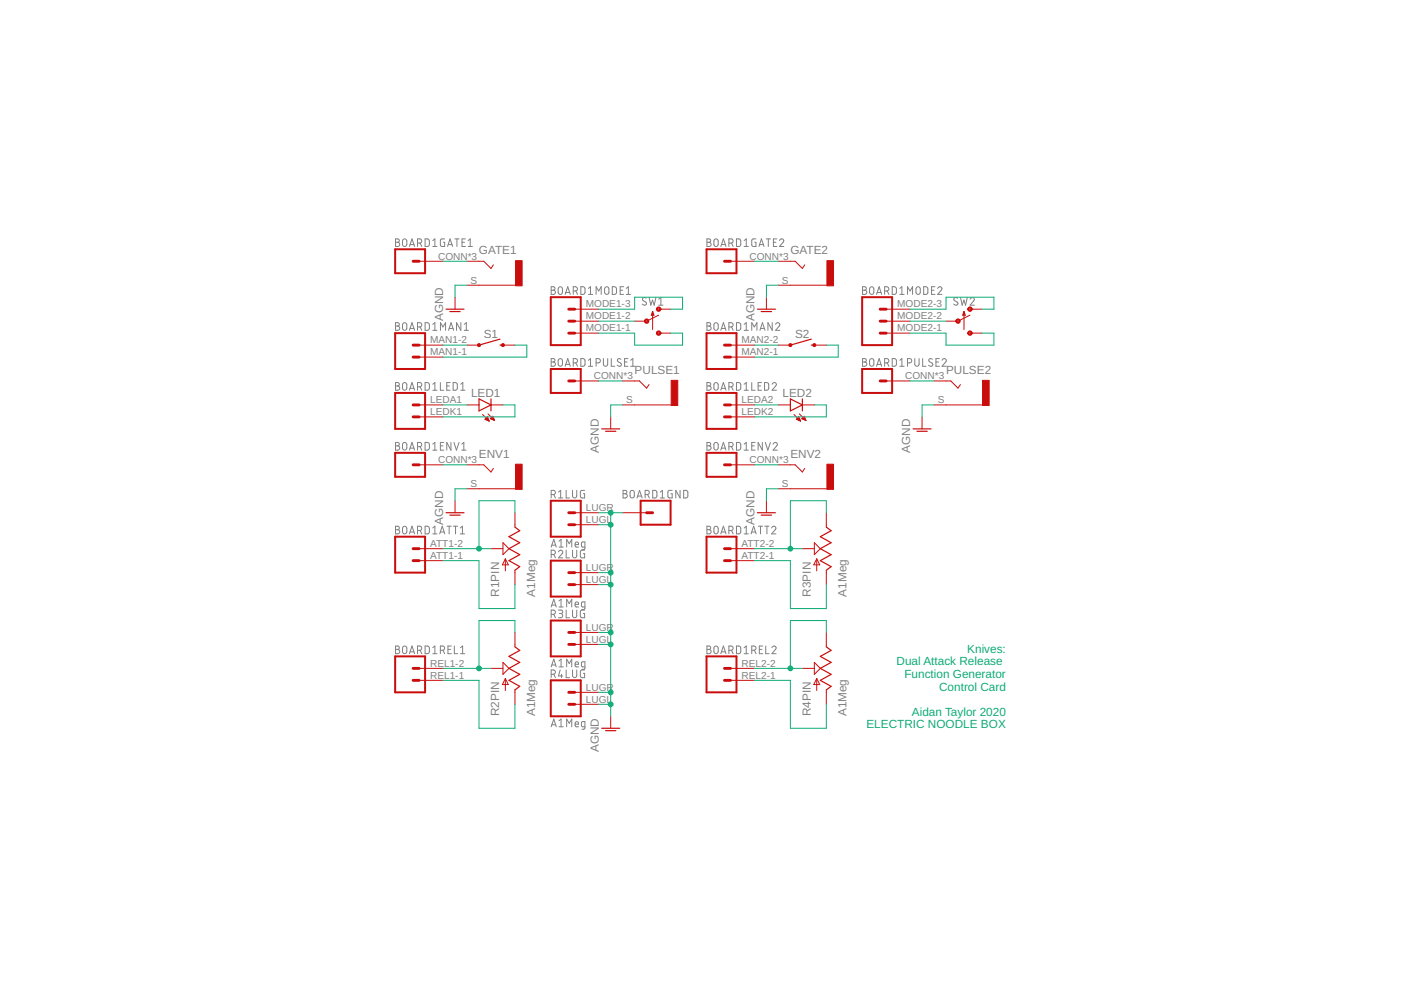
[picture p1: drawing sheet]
<svg xmlns="http://www.w3.org/2000/svg" width="297mm" height="210mm" viewBox="0 0 297 210" stroke-linecap="round" stroke-linejoin="round" font-family="sans-serif">
<g fill="none" stroke="#808080" stroke-width=".21">
<path d="M83.9 50.7h.4a.36 .36 0 0 1 .4 .3 .36 .36 0 0 1-.4 .4 .44 .44 0 0 1 .5 .4 .44 .44 0 0 1-.5 .5h-.4zM83.9 51.4h.4M85.5 50.8l.3-.1 .3 .1 .2 1a.46 .46 0 0 1-.5 .5 .46 .46 0 0 1-.5-.5zM86.8 52.3l.6-1.6 .5 1.6M87 51.9h.8M88.5 51.5h.5a.44 .44 0 0 0 .4-.4 .44 .44 0 0 0-.4-.4h-.5v1.6M89.1 51.5l.3 .8M90.1 50.7h.7l.2 .2v.9l-.2 .4-.7 .1zM91.8 52.3h.8M91.8 51l.4-.3v1.6M94.3 50.7h-.7l-.2 .2v1l.2 .3 .7 .1v-.9h-.3M94.9 52.3l.5-1.6 .6 1.6"/>
<path d="M95 51.9h.8M96.4 50.7h.9M96.9 50.7v1.6M98 51.4h.5M98.7 50.7h-.7v1.6h.7M99.3 52.3h.9M99.3 51l.4-.3v1.6M149.9 50.7h.4a.36 .36 0 0 1 .4 .3 .36 .36 0 0 1-.4 .4 .44 .44 0 0 1 .5 .4 .44 .44 0 0 1-.5 .5h-.4zM149.9 51.4h.4M151.5 50.8l.3-.1 .3 .1 .2 1a.46 .46 0 0 1-.5 .5 .46 .46 0 0 1-.4-.5zM152.8 52.3l.6-1.6 .5 1.6M153 51.9h.8"/>
<path d="M154.5 51.5h.5a.44 .44 0 0 0 .4-.4 .44 .44 0 0 0-.4-.4h-.5v1.6M155.1 51.5l.3 .8M156.1 50.7h.7l.2 .2 .1 .9-.3 .4-.7 .1zM157.8 52.3h.9M157.8 51l.4-.3v1.6M160.3 50.7h-.7l-.2 .2v1l.2 .3 .7 .1v-.9h-.3M160.9 52.3l.5-1.6 .6 1.6M161 51.9h.9M162.5 50.7h.9M162.9 50.7v1.6M164 51.4h.5M164.7 50.7h-.7v1.6h.7"/>
<path d="M165.3 51a.44 .44 0 0 1 .6-.3 .44 .44 0 0 1 .1 .7l-.7 .9h.9M83.9 68.4h.4a.36 .36 0 0 1 .4 .4 .36 .36 0 0 1-.4 .3 .46 .46 0 0 1 .5 .5 .46 .46 0 0 1-.5 .4h-.4zM83.9 69.1h.4M85.5 68.6l.3-.2 .4 .3 .1 .9a.46 .46 0 0 1-.5 .4 .46 .46 0 0 1-.5-.4zM86.8 70l.6-1.6 .5 1.6M87 69.6h.8M88.5 69.3h.5a.46 .46 0 0 0 .4-.4 .46 .46 0 0 0-.4-.5h-.5v1.6M89.1 69.3l.3 .7M90.1 68.4l.7 .1 .2 .2v.9l-.2 .4h-.7zM91.8 68.8l.4-.4v1.6M91.8 70h.8M93.4 70v-1.6l.5 .9 .6-.9v1.6"/>
<path d="M95.1 70l.5-1.6 .6 1.6M95.2 69.6h.9M97.7 68.4v1.6l-.9-1.6v1.6M98.4 70h.9M98.4 68.8l.5-.4v1.6M116.9 60.8h.4a.37 .37 0 0 1 .4 .4 .37 .37 0 0 1-.4 .3 .44 .44 0 0 1 .5 .5 .44 .44 0 0 1-.5 .4h-.4zM116.9 76h.4a.36 .36 0 0 1 .4 .4 .36 .36 0 0 1-.4 .4 .46 .46 0 0 1 .5 .4 .46 .46 0 0 1-.5 .5h-.4zM116.9 61.5h.4M116.9 76.8h.4M118.5 60.9l.3-.1 .3 .1 .2 1.1a.46 .46 0 0 1-.5 .4 .46 .46 0 0 1-.5-.4zM118.5 76.2l.3-.2 .3 .2 .2 1a.46 .46 0 0 1-.5 .5 .46 .46 0 0 1-.5-.5zM119.8 62.4l.6-1.6 .5 1.6"/>
<path d="M119.8 77.7l.6-1.7 .5 1.7M120 62h.8M120 77.3h.8M121.5 61.7h.5a.46 .46 0 0 0 .4-.5 .46 .46 0 0 0-.4-.4h-.5v1.6M121.5 76.9h.5a.46 .46 0 0 0 .4-.4 .46 .46 0 0 0-.4-.5h-.5v1.7M122.1 61.7l.3 .7M122.1 76.9l.3 .8M123.1 60.8h.7l.2 .3v1l-.2 .3h-.7zM123.1 76l.7 .1 .2 .2v1.1l-.2 .2-.7 .1zM124.8 62.4h.9M124.8 61.2l.4-.4v1.6M124.8 76.4l.4-.4v1.7"/>
<path d="M124.8 77.7h.9M126.4 76.9h.5a.46 .46 0 0 0 .4-.4 .46 .46 0 0 0-.4-.5h-.5v1.7M126.4 62.4v-1.6l.5 .9 .6-.9v1.6M127.9 76v1.2a.46 .46 0 0 0 .5 .5 .46 .46 0 0 0 .4-.5v-1.2M128.3 60.9l.4-.1 .3 .1 .1 1.1a.46 .46 0 0 1-.5 .4 .46 .46 0 0 1-.4-.4zM129.6 76v1.7h.7M129.8 60.8h.6l.3 .3v1l-.3 .3h-.6zM131.5 61.5h.5M131.7 76.2l-.6-.1-.2 .3 .1 .2 .6 .4a.38 .38 0 0 1 .1 .5 .38 .38 0 0 1-.5 .1l-.3-.2M132.2 60.8h-.7v1.6h.7M132.4 76.8h.6M132.8 62.4h.9"/>
<path d="M132.8 61.2l.4-.4v1.6M133.1 76h-.7v1.7h.7M133.7 77.7h.9M133.7 76.4l.5-.4v1.7M137 63.2l-.2-.1a.38 .38 0 0 0-.5 .1 .38 .38 0 0 0 .1 .6l.5 .2a.4 .4 0 0 1 .1 .7 .4 .4 0 0 1-.7-.1l-.1-.1M137.6 63.1l.4 1.6 .3-1.1 .4 1.1 .4-1.6M139.7 63.4l.4-.3v1.6M139.7 64.7h.9M149.9 68.4h.4a.36 .36 0 0 1 .4 .4 .36 .36 0 0 1-.4 .3 .46 .46 0 0 1 .5 .5 .46 .46 0 0 1-.5 .4h-.4zM149.9 69.1h.4M151.5 68.6l.3-.2 .4 .3 .1 .9a.46 .46 0 0 1-.5 .4 .46 .46 0 0 1-.4-.4zM152.8 70l.6-1.6 .5 1.6"/>
<path d="M153 69.6h.8M154.5 69.3h.5a.46 .46 0 0 0 .4-.4 .46 .46 0 0 0-.4-.5h-.5v1.6M155.1 69.3l.3 .7M156.1 68.4l.7 .1 .2 .2 .1 .9-.3 .4h-.7zM157.8 70h.9M157.8 68.8l.4-.4v1.6M159.4 70v-1.6l.5 .9 .6-.9v1.6M161.1 70l.5-1.6 .6 1.6M161.2 69.6h.9M163.7 68.4v1.6l-.9-1.6v1.6M164.4 68.8a.44 .44 0 0 1 .7-.4 .44 .44 0 0 1 .1 .7l-.8 .9h.9M182.9 60.8h.4a.37 .37 0 0 1 .4 .4 .37 .37 0 0 1-.4 .3 .44 .44 0 0 1 .5 .5 .44 .44 0 0 1-.5 .4h-.4z"/>
<path d="M182.9 76h.4a.36 .36 0 0 1 .4 .4 .36 .36 0 0 1-.4 .4 .46 .46 0 0 1 .5 .4 .46 .46 0 0 1-.5 .5h-.4zM182.9 61.5h.4M182.9 76.8h.4M184.5 60.9l.3-.1 .3 .1 .2 1.1a.46 .46 0 0 1-.5 .4 .46 .46 0 0 1-.4-.4zM184.5 76.2l.3-.2 .3 .2 .2 1a.46 .46 0 0 1-.5 .5 .46 .46 0 0 1-.4-.5zM185.8 62.4l.6-1.6 .5 1.6M185.8 77.7l.6-1.7 .5 1.7M186 62h.8M186 77.3h.8M187.6 61.7h.4a.46 .46 0 0 0 .5-.5 .46 .46 0 0 0-.5-.4h-.4v1.6M187.6 76.9h.4a.46 .46 0 0 0 .5-.4 .46 .46 0 0 0-.5-.5h-.4v1.7M188.1 61.7l.4 .7"/>
<path d="M188.1 76.9l.4 .8M189.2 60.8h.6l.2 .3v1l-.2 .3h-.6zM189.2 76l.6 .1 .2 .2v1.1l-.2 .2-.6 .1zM190.8 62.4h.9M190.8 77.7h.9M190.8 61.2l.4-.4v1.6M190.8 76.4l.4-.4v1.7M192.4 76.9h.5a.46 .46 0 0 0 .4-.4 .46 .46 0 0 0-.4-.5h-.5v1.7M192.4 62.4v-1.6l.6 .9 .5-.9v1.6M194 76v1.2a.46 .46 0 0 0 .4 .5 .46 .46 0 0 0 .5-.5v-1.2M194.4 60.9l.3-.1 .3 .1 .1 1.1a.46 .46 0 0 1-.4 .4 .46 .46 0 0 1-.5-.4zM195.6 76v1.7h.7"/>
<path d="M195.8 60.8h.6l.3 .3v1l-.3 .3h-.6zM197.5 61.5h.5M197.7 76.2l-.6-.1-.2 .3 .1 .2 .6 .4a.38 .38 0 0 1 .1 .5 .38 .38 0 0 1-.5 .1l-.3-.2M198.2 60.8h-.7v1.6h.7M198.4 76.8h.6M198.8 61.2a.45 .45 0 0 1 .6-.4 .45 .45 0 0 1 .2 .7l-.8 .9h.9M199.2 76h-.8v1.7h.8M199.7 76.4a.45 .45 0 0 1 .7-.3 .45 .45 0 0 1 .1 .7l-.8 .9h.9M203 63.2l-.2-.1a.38 .38 0 0 0-.5 .1 .38 .38 0 0 0 .1 .6l.5 .2a.4 .4 0 0 1 .1 .7 .4 .4 0 0 1-.6-.1l-.2-.1M203.6 63.1l.4 1.6 .4-1.1 .3 1.1 .4-1.6M205.7 63.4a.44 .44 0 0 1 .6-.3 .44 .44 0 0 1 .1 .7l-.7 .9h.9M83.9 81.1h.4a.36 .36 0 0 1 .4 .4 .36 .36 0 0 1-.4 .3 .46 .46 0 0 1 .5 .5 .46 .46 0 0 1-.5 .4h-.4z"/>
<path d="M83.9 93.8h.4a.36 .36 0 0 1 .4 .4 .36 .36 0 0 1-.4 .3 .46 .46 0 0 1 .5 .5 .46 .46 0 0 1-.5 .4h-.4zM83.9 81.8h.4M83.9 94.5h.4M85.5 81.2l.3-.1 .3 .1 .2 1.1a.46 .46 0 0 1-.5 .4 .46 .46 0 0 1-.5-.4zM85.5 93.9l.3-.1 .3 .1 .2 1.1a.46 .46 0 0 1-.5 .4 .46 .46 0 0 1-.5-.4zM86.8 82.7l.6-1.6 .5 1.6M86.8 95.4l.6-1.6 .5 1.6M87 82.3h.8M87 95h.8M88.5 82h.5a.46 .46 0 0 0 .4-.4 .46 .46 0 0 0-.4-.5h-.5v1.6M88.5 94.7h.5a.44 .44 0 0 0 .4-.4 .44 .44 0 0 0-.4-.5h-.5v1.6M89.1 82l.3 .7"/>
<path d="M89.1 94.7l.3 .7M90.1 81.1l.7 .1 .2 .2v.9l-.2 .4h-.7zM90.1 93.8h.7l.2 .3v.9l-.2 .4h-.7zM91.8 81.5l.4-.4v1.6M91.8 94.2l.4-.4v1.6M91.8 82.7h.8M91.8 95.4h.8M93.4 81.1v1.6h.7M93.4 94.5h.5M94.1 93.8h-.7v1.6h.7M94.7 81.8h.6M95.4 81.1h-.7v1.6h.7"/>
<path d="M95.6 93.8v1.6l-.9-1.6v1.6M96.1 81.1l.6 .1 .2 .2v1.1l-.2 .2h-.6zM96.2 93.8l.6 1.6 .5-1.6M97.7 82.7h.9M97.7 81.5l.4-.4v1.6M97.9 95.4h.9M97.9 94.2l.4-.4v1.6M149.9 93.8h.4a.36 .36 0 0 1 .4 .4 .36 .36 0 0 1-.4 .3 .46 .46 0 0 1 .5 .5 .46 .46 0 0 1-.5 .4h-.4zM149.9 81.1h.4a.36 .36 0 0 1 .4 .4 .36 .36 0 0 1-.4 .3 .46 .46 0 0 1 .5 .5 .46 .46 0 0 1-.5 .4h-.4zM149.9 81.8h.4M149.9 94.5h.4M151.5 93.9l.3-.1 .3 .1 .2 1.1a.46 .46 0 0 1-.5 .4 .46 .46 0 0 1-.4-.4z"/>
<path d="M151.5 81.2l.3-.1 .3 .1 .2 1.1a.46 .46 0 0 1-.5 .4 .46 .46 0 0 1-.4-.4zM152.8 95.4l.6-1.6 .5 1.6M152.8 82.7l.6-1.6 .5 1.6M153 82.3h.8M153 95h.8M154.5 94.7h.5a.44 .44 0 0 0 .4-.4 .44 .44 0 0 0-.4-.5h-.5v1.6M154.5 82h.5a.46 .46 0 0 0 .4-.4 .46 .46 0 0 0-.4-.5h-.5v1.6M155.1 94.7l.3 .7M155.1 82l.3 .7M156.1 93.8h.7l.2 .3 .1 .9-.3 .4h-.7zM156.1 81.1l.7 .1 .2 .2 .1 .9-.3 .4h-.7zM157.8 82.7h.9"/>
<path d="M157.8 95.4h.9M157.8 81.5l.4-.4v1.6M157.8 94.2l.4-.4v1.6M159.4 81.1v1.6h.7M159.4 94.5h.5M160.1 93.8h-.7v1.6h.7M160.7 81.8h.6M161.5 81.1h-.8v1.6h.8M161.6 93.8v1.6l-.9-1.6v1.6M162.1 81.1l.6 .1 .3 .2v1.1l-.3 .2h-.6zM162.3 93.8l.5 1.6 .5-1.6M163.7 81.5a.44 .44 0 0 1 .6-.4 .44 .44 0 0 1 .2 .7l-.8 .9h.9"/>
<path d="M163.9 94.2a.44 .44 0 0 1 .6-.4 .44 .44 0 0 1 .2 .7l-.8 .9h.9M83.9 111.6h.4a.37 .37 0 0 1 .4 .3 .37 .37 0 0 1-.4 .4 .44 .44 0 0 1 .5 .5 .44 .44 0 0 1-.5 .4h-.4zM83.9 112.3h.4M85.5 111.7l.3-.1 .3 .1 .2 1.1a.46 .46 0 0 1-.5 .4 .46 .46 0 0 1-.5-.4zM86.8 113.2l.6-1.6 .5 1.6M87 112.8h.8M88.5 112.5h.5a.46 .46 0 0 0 .4-.5 .46 .46 0 0 0-.4-.4h-.5v1.6M89.1 112.5l.3 .7M90.1 111.6h.7l.2 .3v.9l-.2 .4h-.7zM91.8 112l.4-.4v1.6M91.8 113.2h.8M93.2 113.2l.6-1.6 .5 1.6"/>
<path d="M93.4 112.8h.8M94.8 111.6h.9M95.2 111.6v1.6M96.1 111.6h.9M96.6 111.6v1.6M97.6 113.2h.9M97.6 112l.4-.4v1.6M116.9 104.9h.4a.44 .44 0 0 0 .5-.5 .44 .44 0 0 0-.5-.4h-.4v1.6M116.9 117.6h.4a.46 .46 0 0 0 .5-.5 .46 .46 0 0 0-.5-.5h-.4v1.7M116.9 116l.5-1.6 .5 1.6M117 115.6h.8M117.4 104.9l.4 .7"/>
<path d="M117.4 117.6l.4 .7M118.4 117a.45 .45 0 0 1 .6-.3 .45 .45 0 0 1 .2 .7l-.8 .9h.9M118.4 104.3l.5-.3v1.6M118.4 105.6h.9M118.5 114.7l.5-.3v1.6M118.5 116h.9M120 104v1.6h.8M120 116.6v1.7h.8M120.1 116v-1.6l.6 .9 .5-.9v1.6M121.4 104v1.1a.44 .44 0 0 0 .4 .5 .44 .44 0 0 0 .5-.5v-1.1M121.4 116.6v1.2a.44 .44 0 0 0 .4 .5 .44 .44 0 0 0 .5-.5v-1.2M121.9 115.5h.8a.38 .38 0 0 0-.3-.6 .38 .38 0 0 0-.5 .4l.1 .6 .7 .1"/>
<path d="M124 104h-.7l-.2 .2-.1 1 .3 .4h.7v-.9h-.3M124 116.6h-.6l-.3 .3-.1 1 .3 .4h.7v-.9h-.3M124 116h-.6l-.1-.2v-.6l.1-.3h.6v1.4l-.1 .2h-.5M132.1 104h.4a.36 .36 0 0 1 .4 .3 .36 .36 0 0 1-.4 .4 .44 .44 0 0 1 .5 .4 .44 .44 0 0 1-.5 .5h-.4zM132.1 104.7h.4M133.7 104.1l.3-.1 .4 .1 .1 1a.46 .46 0 0 1-.5 .5 .46 .46 0 0 1-.4-.5zM135.1 105.6l.5-1.6 .5 1.6M135.2 105.2h.8M136.8 104.9h.4a.44 .44 0 0 0 .5-.5 .44 .44 0 0 0-.5-.4h-.4v1.6M137.3 104.9l.4 .7M138.4 104h.6l.3 .2v1.1l-.3 .3h-.6zM140 105.6h.9"/>
<path d="M140 104.3l.4-.3v1.6M142.5 104h-.7l-.2 .2v1.2l.2 .2h.7v-.9h-.3M144.2 104v1.6l-.9-1.6v1.6M144.9 104h.7l.2 .2v1.1l-.2 .3h-.7zM149.9 111.6h.4a.37 .37 0 0 1 .4 .3 .37 .37 0 0 1-.4 .4 .44 .44 0 0 1 .5 .5 .44 .44 0 0 1-.5 .4h-.4zM149.9 112.3h.4M151.5 111.7l.3-.1 .3 .1 .2 1.1a.46 .46 0 0 1-.5 .4 .46 .46 0 0 1-.4-.4zM152.8 113.2l.6-1.6 .5 1.6M153 112.8h.8M154.5 112.5h.5a.46 .46 0 0 0 .4-.5 .46 .46 0 0 0-.4-.4h-.5v1.6M155.1 112.5l.3 .7M156.1 111.6h.7l.2 .3 .1 .9-.3 .4h-.7z"/>
<path d="M157.8 113.2h.9M157.8 112l.4-.4v1.6M159.2 113.2l.6-1.6 .5 1.6M159.4 112.8h.8M160.8 111.6h.9M161.2 111.6v1.6M162.1 111.6h.9M162.6 111.6v1.6M163.6 112a.44 .44 0 0 1 .6-.4 .44 .44 0 0 1 .2 .7l-.8 .9h.9M83.9 137h.4a.36 .36 0 0 1 .4 .3 .36 .36 0 0 1-.4 .4 .46 .46 0 0 1 .5 .4 .46 .46 0 0 1-.5 .5h-.4zM83.9 137.7h.4M85.5 137.1l.3-.1 .3 .1 .2 1a.46 .46 0 0 1-.5 .5 .46 .46 0 0 1-.5-.5z"/>
<path d="M86.8 138.6l.6-1.6 .5 1.6M87 138.2h.8M88.5 137.9h.5a.46 .46 0 0 0 .4-.5 .46 .46 0 0 0-.4-.4h-.5v1.6M89.1 137.9l.3 .7M90.1 137h.7l.2 .2v.9l-.2 .5h-.7zM91.8 137.3l.4-.3v1.6M91.8 138.6h.8M93.4 137.9h.4a.46 .46 0 0 0 .5-.5 .46 .46 0 0 0-.5-.4h-.4v1.6M93.9 137.9l.4 .7M95 137.7h.5M95.7 137h-.7v1.6h.7M96.3 137v1.6h.7"/>
<path d="M97.6 137.3l.5-.3v1.6M97.6 138.6h.9M116.9 130.3h.4a.46 .46 0 0 0 .5-.5 .46 .46 0 0 0-.5-.5h-.4v1.7M116.9 128.7l.5-1.6 .5 1.6M117 128.3h.8M117.4 130.3l.4 .7M118.4 129.3h.6a.36 .36 0 0 1 .3 .4 .36 .36 0 0 1-.3 .4h-.4M118.5 127.4l.5-.3v1.6M118.5 128.7h.9M118.9 130.1a.46 .46 0 0 1 .4 .4 .46 .46 0 0 1-.4 .5h-.5M120 129.3v1.7h.8M120.1 128.7v-1.6l.6 .9 .5-.9v1.6"/>
<path d="M121.4 129.3v1.2a.44 .44 0 0 0 .4 .5 .44 .44 0 0 0 .5-.5v-1.2M121.9 128.1h.8a.38 .38 0 0 0-.3-.5 .38 .38 0 0 0-.5 .4l.1 .6 .7 .1M124 129.3l-.7 .1-.2 .2-.1 1 .3 .4h.7v-.9h-.3M124 128.7h-.6l-.1-.2v-.6l.1-.3h.6v1.4l-.1 .2h-.5M149.9 137h.4a.36 .36 0 0 1 .4 .3 .36 .36 0 0 1-.4 .4 .46 .46 0 0 1 .5 .4 .46 .46 0 0 1-.5 .5h-.4zM149.9 137.7h.4M151.5 137.1l.3-.1 .3 .1 .2 1a.46 .46 0 0 1-.5 .5 .46 .46 0 0 1-.4-.5zM152.8 138.6l.6-1.6 .5 1.6M153 138.2h.8M154.5 137.9h.5a.46 .46 0 0 0 .4-.5 .46 .46 0 0 0-.4-.4h-.5v1.6M155.1 137.9l.3 .7M156.1 137h.7l.2 .2 .1 .9-.3 .5h-.7z"/>
<path d="M157.8 138.6h.9M157.8 137.3l.4-.3v1.6M159.4 137.9h.5a.46 .46 0 0 0 .4-.5 .46 .46 0 0 0-.4-.4h-.5v1.6M159.9 137.9l.4 .7M161 137.7h.5M161.7 137h-.7v1.6h.7M162.3 137v1.6h.8M163.7 137.3a.44 .44 0 0 1 .6-.3 .44 .44 0 0 1 .1 .7l-.7 .9h.8M116.9 143h.4a.46 .46 0 0 0 .5-.5 .46 .46 0 0 0-.5-.5h-.4v1.7M116.9 141.4l.5-1.6 .5 1.6M116.9 154.1l.5-1.6 .5 1.6M117 141h.8"/>
<path d="M117 153.7h.8M117.4 143l.4 .7M118.5 140.1l.5-.3v1.6M118.5 152.8l.5-.3v1.6M118.5 141.4h.9M118.5 154.1h.9M118.8 142l-.4 1.3h.9M119 143v.7M120 142v1.7h.8M120.1 141.4v-1.6l.6 .9 .5-.9v1.6M120.1 154.1v-1.6l.6 .9 .5-.9v1.6M121.4 142v1.2a.44 .44 0 0 0 .4 .5 .44 .44 0 0 0 .5-.5v-1.2"/>
<path d="M121.9 140.8h.8a.38 .38 0 0 0-.3-.5 .38 .38 0 0 0-.5 .4l.1 .6 .7 .1M121.9 153.5h.8a.38 .38 0 0 0-.3-.5 .38 .38 0 0 0-.5 .4l.1 .6 .7 .1M124 142l-.7 .1-.2 .2v1.3l.9 .1v-.9h-.3M124 141.4h-.6l-.1-.2 .1-.8 .6-.1v1.5l-.6 .1M124 154.1h-.6l-.1-.2v-.6l.1-.3h.6v1.3l-.1 .3h-.5"/>
</g>
<g fill="none" stroke="#c90d0c" stroke-width=".42">
<path d="M83.8 52.9h6.3v5h-6.3zM149.8 52.9h6.3v5h-6.3zM83.8 70.6h6.3v7.6h-6.3zM116.8 78.2h6.3v5.1h-6.3zM116.8 63h6.3v10.2h-6.3zM149.8 70.6h6.3v7.6h-6.3zM182.8 78.2h6.3v5.1h-6.3zM182.8 63h6.3v10.2h-6.3zM83.8 83.3h6.3v7.6h-6.3zM83.8 96h6.3v5.1h-6.3zM149.8 83.3h6.3v7.6h-6.3zM149.8 96h6.3v5.1h-6.3z"/>
<path d="M83.8 113.8h6.3v7.6h-6.3zM116.8 106.2h6.3v7.6h-6.3zM116.8 118.9h6.3v7.6h-6.3zM135.8 106.2h6.4v5.1h-6.4zM149.8 113.8h6.3v7.6h-6.3zM83.8 139.2h6.3v7.6h-6.3zM116.8 131.6h6.3v7.6h-6.3zM149.8 139.2h6.3v7.6h-6.3zM116.8 144.3h6.3v7.6h-6.3z"/>
</g>
<g fill="none" stroke="#c90d0c" stroke-width=".61">
<path d="M87.6 55.4h1.3M153.6 55.4h1.3M87.6 73.2h1.3M87.6 75.7h1.3M120.6 65.6h1.3M120.6 68.1h1.3M120.6 70.6h1.3M153.6 73.2h1.3M153.6 75.7h1.3M186.6 65.6h1.3M186.6 68.1h1.3M186.6 70.6h1.3"/>
<path d="M87.6 85.9h1.3M87.6 88.4h1.3M87.6 98.6h1.3M120.6 80.8h1.3M153.6 85.9h1.3M153.6 88.4h1.3M153.6 98.6h1.3M186.6 80.8h1.3M87.6 116.3h1.3M87.6 118.9h1.3M120.6 108.7h1.3M120.6 111.3h1.3"/>
<path d="M137.1 108.7h1.3M153.6 116.3h1.3M153.6 118.9h1.3M120.6 121.4h1.3M120.6 124h1.3M120.6 134.1h1.3M120.6 136.6h1.3M87.6 141.7h1.3M87.6 144.3h1.3M120.6 146.8h1.3M120.6 149.3h1.3M153.6 141.7h1.3"/>
<path d="M153.6 144.3h1.3"/>
</g>
<g fill="none" stroke="#c90d0c" stroke-width=".21">
<path d="M88.9 55.4h5M99 55.4h3.6l1.5 1.5 .5-.7M154.9 55.4h5.1M165 55.4h3.6l1.5 1.5 .5-.7M88.9 75.7h5M88.9 73.2h5M96.5 63v2.6M99 73.2h2.6M99 60.5h10.3M106.6 73.2h2.6M121.9 70.6h5M121.9 68.1h5"/>
<path d="M121.9 65.6h5M138.4 66.1v3.8M139.6 70.6h2.6M139.6 66.8l-2.5 1.3h-2.5M139.6 65.6h2.6M154.9 75.7h5.1M154.9 73.2h5.1M162.5 63v2.6M165 73.2h2.6M165 60.5h10.3M172.7 73.2h2.5M187.9 70.6h5.1"/>
<path d="M187.9 68.1h5.1M187.9 65.6h5.1M204.4 66.1v3.8M205.7 70.6h2.5M205.7 66.8l-2.6 1.3h-2.5M205.7 65.6h2.5M88.9 88.4h5M88.9 85.9h5M88.9 98.6h5M99 85.9h2.6M99 98.6h3.6l1.5 1.5 .5-.8M102.3 87.9l1.4 1.4"/>
<path d="M102.8 88.9l.5-.5 .4 .9zM102.9 88.8h.6M102.9 88.9h.7M103 88.7h.5M103.1 88.6h.3M103.2 89.1h.4M103.3 88.5h.1M103.5 87.8l1.4 1.4M103.5 89.2h.2M104 88.8l.5-.5 .4 .9zM104 88.7h.6M104.1 88.8h.6"/>
<path d="M104.1 85.9h2.5M104.2 88.6h.4M104.3 88.5h.3M104.4 88.9h.4M104.4 88.3h.1M104.6 89.1h.2M121.9 80.8h5M129.5 88.4v2.5M132 85.9h10.3M132 80.8h3.6l1.5 1.5 .5-.8M154.9 88.4h5.1M154.9 85.9h5.1"/>
<path d="M154.9 98.6h5.1M165 85.9h2.6M165 98.6h3.6l1.5 1.5 .5-.8M168.3 87.9l1.4 1.4M168.8 88.9l.6-.5 .3 .9zM168.9 88.8h.6M169 88.9h.6M169 88.7h.5M169.2 88.6h.2M169.2 89.1h.4M169.3 88.5h.1M169.5 87.8l1.4 1.4"/>
<path d="M169.5 89.2h.2M170 88.8l.5-.5 .4 .9zM170.1 88.7h.6M170.1 88.8h.6M170.1 85.9h2.6M170.2 88.6h.4M170.3 88.5h.3M170.4 88.9h.4M170.4 88.3h.1M170.7 89.1h.1M187.9 80.8h5.1M195.5 88.4v2.5"/>
<path d="M198 85.9h10.3M198 80.8h3.6l1.5 1.5 .5-.8M88.9 118.9h5M88.9 116.3h5M96.5 106.2v2.5M99 103.6h10.3M104.1 116.3h2.5M106.6 115.1l1.3 1.2-1.3 1.3zM107.1 118.5v2.5M107.1 118.5l.7 1.3h-1.3zM109.2 108.7v3.1M121.9 111.3h5"/>
<path d="M121.9 108.7h5M132 108.7h5.1M154.9 118.9h5.1M154.9 116.3h5.1M162.5 106.2v2.5M165 103.6h10.3M170.1 116.3h2.6M172.7 115.1l1.2 1.2-1.2 1.3zM173.2 118.5l.6 1.3h-1.3zM173.2 118.5v2.5M175.2 108.7v3.1M109.2 120.9v3.1"/>
<path d="M109.2 134.1v3M121.9 124h5M121.9 121.4h5M121.9 136.6h5M121.9 134.1h5M175.2 120.9v3.1M175.2 134.1v3M88.9 144.3h5M88.9 141.7h5M104.1 141.7h2.5M106.6 140.4l1.3 1.3-1.3 1.3zM107.1 143.9v2.5"/>
<path d="M107.1 143.9l.7 1.2h-1.3zM109.2 146.3v3M121.9 149.3h5M121.9 146.8h5M129.5 151.9v2.5M154.9 144.3h5.1M154.9 141.7h5.1M170.1 141.7h2.6M172.7 140.4l1.2 1.3-1.2 1.3zM173.2 143.9l.6 1.2h-1.3zM173.2 143.9v2.5M175.2 146.3v3"/>
</g>
<g fill="none" stroke="#c90d0c" stroke-width=".25">
<path d="M94.6 65.6h3.8M95.4 66.1h2.2M106 73.2h.6M106 71.9l-4.4 1.3M138.4 66.1l.2 .7h-.5zM160.6 65.6h3.8M161.4 66.1h2.2M172 73.2h.7M172 71.9l-4.4 1.3M204.4 66.1l.2 .7h-.5zM101.6 84.6l2.5 1.3-2.5 1.2zM104.1 84.6v2.5"/>
<path d="M127.6 90.9h3.8M128.4 91.4h2.2M167.6 84.6l2.5 1.3-2.5 1.2zM170.1 84.6v2.5M193.6 90.9h3.8M194.4 91.4h2.2M94.6 108.7h3.8M95.4 109.2h2.2M109.2 111.8l1 .7-2.3 1.3 2.3 1.3-2.3 1.2 2.3 1.3-2.3 1.3 2.3 1.2-1 .8M160.6 108.7h3.8M161.4 109.2h2.2M175.2 111.8l1 .7-2.3 1.3 2.3 1.3-2.3 1.2 2.3 1.3-2.3 1.3 2.3 1.2-1 .8"/>
<path d="M109.2 137.1l1 .8-2.3 1.3 2.3 1.2-2.3 1.3 2.3 1.3-2.3 1.3 2.3 1.2-1 .8M175.2 137.1l1 .8-2.3 1.3 2.3 1.2-2.3 1.3 2.3 1.3-2.3 1.3 2.3 1.2-1 .8M127.6 154.4h3.8M128.4 154.9h2.2"/>
</g>
<g fill="#c90d0c" stroke="#c90d0c" stroke-width=".21">
<path d="M139.3 65.2a.47 .47 0 0 1 .8 .1 .47 .47 0 0 1-.4 .7 .47 .47 0 0 1-.5-.4h.2a.26 .26 0 0 1 .3-.3 .26 .26 0 0 1 .1 .4 .26 .26 0 0 1-.4 0l-.2-.1z" fill-rule="evenodd"/>
<path d="M139.3 70.3a.47 .47 0 0 1 .8 .1 .47 .47 0 0 1-.4 .7 .47 .47 0 0 1-.5-.5h.2a.26 .26 0 0 1 .3-.2 .26 .26 0 0 1 .1 .4 .26 .26 0 0 1-.4-.1l-.2-.1z" fill-rule="evenodd"/>
<path d="M136.7 67.9a.47 .47 0 0 1 .7-.1 .47 .47 0 0 1-.1 .7 .47 .47 0 0 1-.7-.4h.2a.26 .26 0 0 1 .4-.2 .26 .26 0 0 1 .1 .4 .26 .26 0 0 1-.4-.1l-.3-.1z" fill-rule="evenodd"/>
<path d="M205.4 65.2a.47 .47 0 0 1 .7 .1 .47 .47 0 0 1-.3 .7 .47 .47 0 0 1-.6-.4h.2a.26 .26 0 0 1 .4-.3 .26 .26 0 0 1 0 .4 .26 .26 0 0 1-.4 0l-.2-.1z" fill-rule="evenodd"/>
<path d="M205.4 70.3a.47 .47 0 0 1 .7 .1 .47 .47 0 0 1-.3 .7 .47 .47 0 0 1-.6-.5h.2a.26 .26 0 0 1 .4-.2 .26 .26 0 0 1 0 .4 .26 .26 0 0 1-.4-.1l-.2-.1z" fill-rule="evenodd"/>
<path d="M202.7 67.9a.47 .47 0 0 1 .7-.1 .47 .47 0 0 1-.1 .7 .47 .47 0 0 1-.7-.4h.3a.26 .26 0 0 1 .3-.2 .26 .26 0 0 1 .1 .4 .26 .26 0 0 1-.4-.1l-.3-.1z" fill-rule="evenodd"/>
<circle cx="101.6" cy="73.2" r=".33"/>
<circle cx="106.6" cy="73.2" r=".33"/>
<circle cx="167.6" cy="73.2" r=".33"/>
<circle cx="172.7" cy="73.2" r=".33"/>
</g>
<g fill="#c90d0c" stroke="#c90d0c" stroke-width=".21">
<path d="M109.3 55.3h1.4v5.3h-1.4z"/>
<path d="M109.3 98.4h1.4v5.4h-1.4z"/>
<path d="M142.3 80.6h1.4v5.4h-1.4z"/>
<path d="M175.3 55.3h1.4v5.3h-1.4z"/>
<path d="M175.3 98.4h1.4v5.4h-1.4z"/>
<path d="M208.3 80.6h1.4v5.4h-1.4z"/>
</g>
<g fill="none" stroke="#0dab76" stroke-width=".21">
<path d="M93.9 55.4h5.1M160 55.4h5M93.9 73.2h5.1M99 60.5h-2.5v2.5M109.2 73.2h2.5v2.5h-17.8M126.9 70.6h7.7v2.6h10.1v-2.6h-2.5M126.9 65.6h7.7v-2.6h10.1v2.6h-2.5M126.9 68.1h7.7M160 73.2h5M165 60.5h-2.5v2.5M175.2 73.2h2.5v2.5h-17.7M193 70.6h7.6v2.6h10.1v-2.6h-2.5"/>
<path d="M193 68.1h7.6M193 65.6h7.6v-2.6h10.1v2.6h-2.5M93.9 85.9h5.1M93.9 98.6h5.1M106.6 85.9h2.6v2.5h-15.3M126.9 80.8h5.1M132 85.9h-2.5v2.5M160 85.9h5M160 98.6h5M172.7 85.9h2.5v2.5h-15.2M193 80.8h5M198 85.9h-2.5v2.5"/>
<path d="M93.9 118.9h7.7v10.1h7.6v-5M93.9 116.3h10.2M99 103.6h-2.5v2.6M109.2 108.7v-2.5h-7.6v10.1M126.9 108.7h5.1M126.9 111.3h2.6M129.5 108.7v43.2M160 116.3h10.1M160 118.9h7.6v10.1h7.6v-5M165 103.6h-2.5v2.6M175.2 108.7v-2.5h-7.6v10.1M109.2 134.1v-2.5h-7.6v10.1"/>
<path d="M126.9 136.6h2.6M126.9 134.1h2.6M126.9 124h2.6M126.9 121.4h2.6M175.2 134.1v-2.5h-7.6v10.1M93.9 144.3h7.7v10.1h7.6v-5.1M93.9 141.7h10.2M126.9 149.3h2.6M126.9 146.8h2.6M160 141.7h10.1M160 144.3h7.6v10.1h7.6v-5.1"/>
</g>
<g fill="#0dab76" stroke="#0dab76" stroke-width=".21">
<circle cx="101.6" cy="116.3" r=".51"/>
<circle cx="101.6" cy="141.7" r=".51"/>
<circle cx="167.6" cy="116.3" r=".51"/>
<circle cx="167.6" cy="141.7" r=".51"/>
<circle cx="129.5" cy="146.8" r=".51"/>
<circle cx="129.5" cy="136.6" r=".51"/>
<circle cx="129.5" cy="134.1" r=".51"/>
<circle cx="129.5" cy="124" r=".51"/>
<circle cx="129.5" cy="121.4" r=".51"/>
<circle cx="129.5" cy="111.3" r=".51"/>
<circle cx="129.5" cy="108.7" r=".51"/>
<circle cx="129.5" cy="149.3" r=".51"/>
</g>
<g font-size="2.5" fill="#808080">
<text x="101.6" y="53.9">GATE1</text>
<text x="167.6" y="53.9">GATE2</text>
<text x="93.9" y="68.1" transform="rotate(-90 93.9 68.1)">AGND</text>
<text x="102.6" y="71.6">S1</text>
<text x="160" y="68.1" transform="rotate(-90 160 68.1)">AGND</text>
<text x="168.6" y="71.6">S2</text>
<text x="134.6" y="79.3">PULSE1</text>
<text x="200.6" y="79.3">PULSE2</text>
<text x="99.9" y="84.1">LED1</text>
<text x="165.9" y="84.1">LED2</text>
<text x="101.6" y="97">ENV1</text>
<text x="126.9" y="96" transform="rotate(-90 126.9 96)">AGND</text>
<text x="167.6" y="97">ENV2</text>
<text x="193" y="96" transform="rotate(-90 193 96)">AGND</text>
<text x="93.9" y="111.2" transform="rotate(-90 93.9 111.2)">AGND</text>
<text x="160" y="111.2" transform="rotate(-90 160 111.2)">AGND</text>
<text x="105.9" y="126.5" transform="rotate(-90 105.9 126.5)">R1PIN</text>
<text x="113.5" y="126.5" transform="rotate(-90 113.5 126.5)">A1Meg</text>
<text x="171.9" y="126.5" transform="rotate(-90 171.9 126.5)">R3PIN</text>
<text x="179.5" y="126.5" transform="rotate(-90 179.5 126.5)">A1Meg</text>
<text x="105.9" y="151.9" transform="rotate(-90 105.9 151.9)">R2PIN</text>
<text x="113.5" y="151.9" transform="rotate(-90 113.5 151.9)">A1Meg</text>
<text x="171.9" y="151.9" transform="rotate(-90 171.9 151.9)">R4PIN</text>
<text x="179.5" y="151.9" transform="rotate(-90 179.5 151.9)">A1Meg</text>
<text x="126.9" y="159.5" transform="rotate(-90 126.9 159.5)">AGND</text>
</g>
<g font-size="2.5" fill="#0dab76">
<text x="190.1" y="141.1">Dual Attack Release</text>
<text x="191.7" y="143.7">Function Generator</text>
<text x="205.1" y="138.4">Knives:</text>
<text x="199.1" y="146.4">Control Card</text>
<text x="183.7" y="154.4">ELECTRIC NOODLE BOX</text>
<text x="193.3" y="151.7">Aidan Taylor 2020</text>
</g>
<g font-size="2.1" fill="#808080">
<text x="92.9" y="55">CONN*3</text>
<text x="158.9" y="55">CONN*3</text>
<text x="99.8" y="60.1">S</text>
<text x="124.2" y="65.2">MODE1-3</text>
<text x="165.8" y="60.1">S</text>
<text x="190.2" y="65.2">MODE2-3</text>
<text x="124.2" y="70.3">MODE1-1</text>
<text x="124.2" y="67.7">MODE1-2</text>
<text x="190.2" y="70.3">MODE2-1</text>
<text x="190.2" y="67.7">MODE2-2</text>
<text x="91.2" y="75.3">MAN1-1</text>
<text x="91.2" y="72.8">MAN1-2</text>
<text x="157.2" y="75.3">MAN2-1</text>
<text x="157.2" y="72.8">MAN2-2</text>
<text x="125.9" y="80.4">CONN*3</text>
<text x="191.9" y="80.4">CONN*3</text>
<text x="91.2" y="88">LEDK1</text>
<text x="91.2" y="85.5">LEDA1</text>
<text x="132.8" y="85.5">S</text>
<text x="157.2" y="88">LEDK2</text>
<text x="157.2" y="85.5">LEDA2</text>
<text x="198.8" y="85.5">S</text>
<text x="92.9" y="98.2">CONN*3</text>
<text x="158.9" y="98.2">CONN*3</text>
<text x="99.8" y="103.3">S</text>
<text x="165.8" y="103.3">S</text>
<text x="124.2" y="110.9">LUGL</text>
<text x="124.2" y="108.4">LUGR</text>
<text x="91.2" y="118.5">ATT1-1</text>
<text x="91.2" y="116">ATT1-2</text>
<text x="157.2" y="118.5">ATT2-1</text>
<text x="157.2" y="116">ATT2-2</text>
<text x="124.2" y="123.6">LUGL</text>
<text x="124.2" y="121.1">LUGR</text>
<text x="124.2" y="136.3">LUGL</text>
<text x="124.2" y="133.7">LUGR</text>
<text x="91.2" y="143.9">REL1-1</text>
<text x="91.2" y="141.4">REL1-2</text>
<text x="157.2" y="143.9">REL2-1</text>
<text x="157.2" y="141.4">REL2-2</text>
<text x="124.2" y="149">LUGL</text>
<text x="124.2" y="146.4">LUGR</text>
</g>
</svg>
